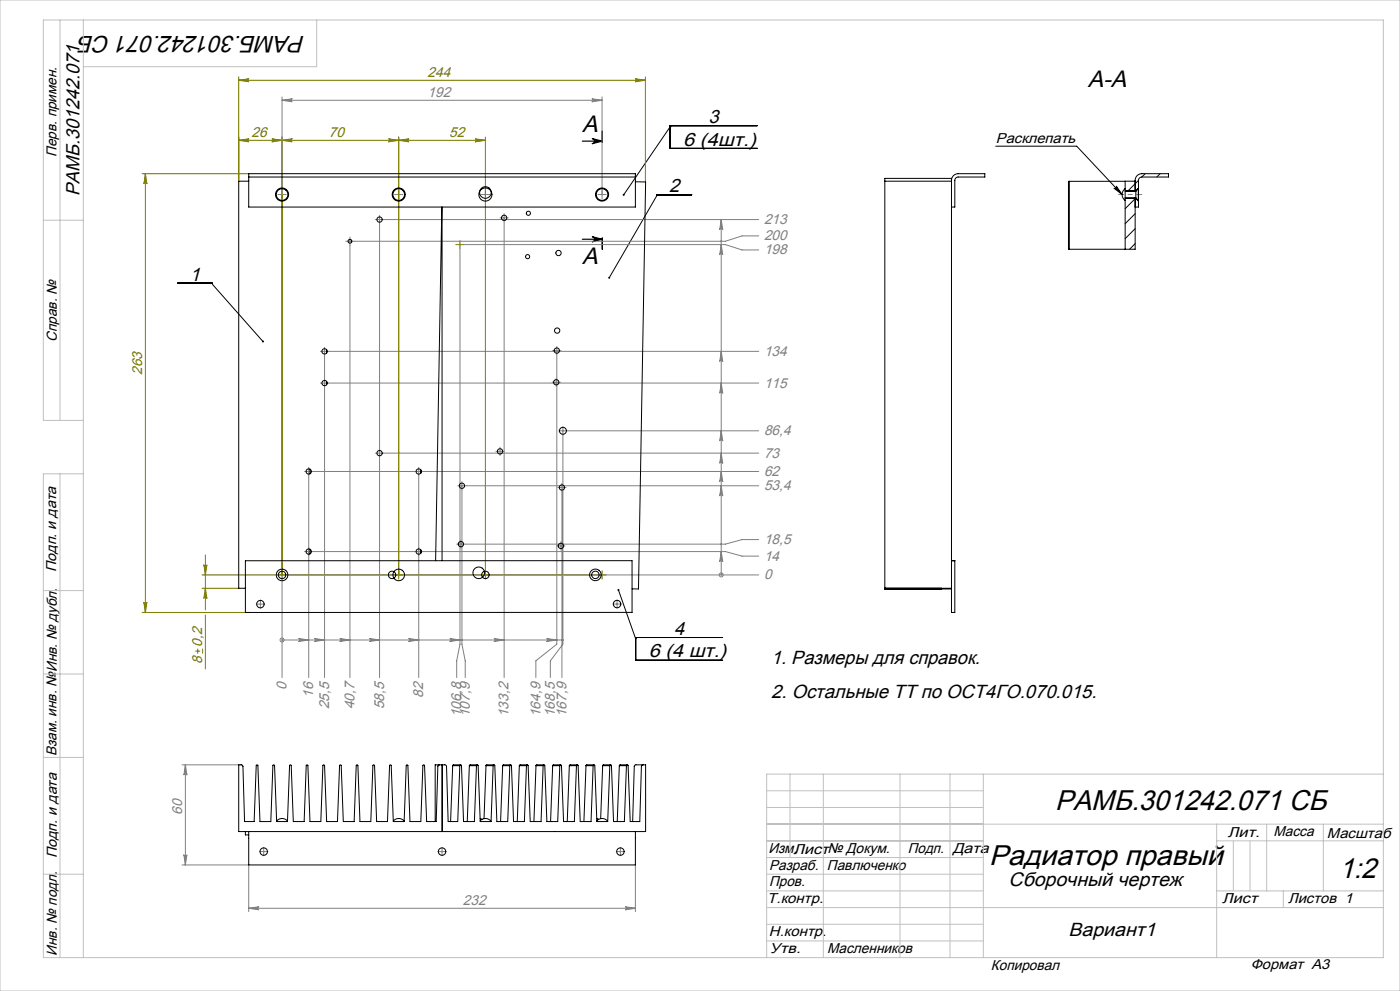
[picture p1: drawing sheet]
<svg xmlns="http://www.w3.org/2000/svg" width="420mm" height="297mm" viewBox="0 0 420 297" stroke-linecap="round" stroke-linejoin="round" font-family="sans-serif">
<g fill="none" stroke="#808000" stroke-width=".3">
<path d="M71.6 24.1l3-.5a.45 .45 0 0 0-.4 .5 .45 .45 0 0 0 .4 .4zM71.6 23.1v31.2M71.6 24.1h122M190.6 23.6l3 .5-3 .4a.45 .45 0 0 0 .4-.4 .45 .45 0 0 0-.4-.5zM193.6 23.1v31.2M42.6 52.1h32M43.6 52.1l.5 3a.45 .45 0 0 0-.5-.5 .45 .45 0 0 0-.4 .5zM43.6 52.1v131.5M71.6 42.1l3-.5a.45 .45 0 0 0-.4 .5 .45 .45 0 0 0 .4 .4zM71.6 42.1h74M81.6 41.6l3 .5-3 .4a.45 .45 0 0 0 .4-.4 .45 .45 0 0 0-.4-.5zM84.6 42.1l3-.5a.45 .45 0 0 0-.4 .5 .45 .45 0 0 0 .4 .4z"/>
<path d="M84.6 41.1v132.5M116.6 41.6l3 .5-3 .4a.45 .45 0 0 0 .4-.4 .45 .45 0 0 0-.4-.5zM119.6 42.1l3-.5a.45 .45 0 0 0-.4 .5 .45 .45 0 0 0 .4 .4zM119.6 41.1v132.5M142.6 41.6l3 .5-3 .4a.45 .45 0 0 0 .4-.4 .45 .45 0 0 0-.4-.5zM145.6 41.1v132.5M136.7 73.3h2.5M138 72.1v2.5M60.6 172.3h121.3M60.6 176.3h11M61.2 169.3a.45 .45 0 0 0 .4 .4 .45 .45 0 0 0 .5-.4l-.5 3zM61.6 176.3l.5 3a.45 .45 0 0 0-.5-.4 .45 .45 0 0 0-.4 .4z"/>
<path d="M61.6 166.3v16.5M180.6 171.1v2.5M42.6 183.6h32M43.2 180.6a.45 .45 0 0 0 .4 .4 .45 .45 0 0 0 .5-.4l-.5 3zM58.6 195.1h1.5M59.3 194.4v1.5M60.8 194.4v1.5M61.6 184.3v16.2"/>
</g>
<g fill="none" stroke="#808080" stroke-width=".3">
<path d="M84.6 30.1l3-.5a.45 .45 0 0 0-.4 .5 .45 .45 0 0 0 .4 .4zM84.6 29.1v30.5M84.6 30.1h96M177.6 29.6l3 .5-3 .4a.45 .45 0 0 0 .4-.4 .45 .45 0 0 0-.4-.5zM180.6 29.1v30.5M83.4 58.3h2.5M118.4 58.3h2.5M119.6 57.1v2.5M144.4 58.3h2.5M145.6 57.1v2.5M179.4 58.3h2.5M105 71.1v132"/>
<path d="M112.6 65.8h115M113.9 64.6v138.5M138 74.6v118.5l-1 5v5M139.2 73.3h78.4l5 1.6h5M150 65.3h2.5M151.2 64v139.1M216.4 73.3l.4 3a.45 .45 0 0 0-.4-.4 .45 .45 0 0 0-.5 .4zM216.4 65.8l.4 3a.45 .45 0 0 0-.4-.4 .45 .45 0 0 0-.5 .4zM216.4 65.8v106.5M227.6 70.7h-5l-5 1.6h-113.9M96.1 105.3h131.5M96.1 114.8h131.5"/>
<path d="M97.4 104.1v99M165.6 114.6h2.5M165.8 105.1h2.5M166.9 113.3v2.5M167 103.8v89.3l-6.2 5v5M216.4 114.8l.4 3a.45 .45 0 0 0-.4-.4 .45 .45 0 0 0-.5 .4zM216.4 105.3l.4 3a.45 .45 0 0 0-.4-.4 .45 .45 0 0 0-.5 .4zM112.6 135.8h115M148.8 135.3h2.5M150 134v2.5M167.6 129.1h60M168.9 127.9v65.2l-3.8 5v5"/>
<path d="M216.4 135.8l.4 3a.45 .45 0 0 0-.4-.4 .45 .45 0 0 0-.5 .4zM216.4 129.1l.4 3a.45 .45 0 0 0-.4-.4 .45 .45 0 0 0-.5 .4zM91.4 141.3h136.2M92.6 140.1v63M125.6 140.1v63M137.3 145.6h90.3M138.6 144.3v48.8l1 5v5M167.3 146.1h2.5M168.6 144.9v58.2M216.4 145.6l.4 3a.45 .45 0 0 0-.4-.4 .45 .45 0 0 0-.5 .4zM216.4 141.3l.4 3a.45 .45 0 0 0-.4-.4 .45 .45 0 0 0-.5 .4zM78.1 179.8v2.5"/>
<path d="M84.6 173.6v29.5M85.9 172.3h141.7M91.4 165.3h126.2l5 1.4h5M138.3 161.8v2.5M167 163.6h2.5M168.3 162.4v2.5M185.1 179.8v2.5M216.4 165.3l.4 3a.45 .45 0 0 0-.4-.4 .45 .45 0 0 0-.5 .4zM216.4 172.3h.1M227.6 161.7h-5l-5 1.4h-80.6M76.9 181.1h2.5M84.6 191.8h.1"/>
<path d="M84.6 191.8h84.3M89.6 191.4l3 .4-3 .5a.45 .45 0 0 0 .4-.5 .45 .45 0 0 0-.4-.4zM94.4 191.4l3 .4-3 .5a.45 .45 0 0 0 .4-.5 .45 .45 0 0 0-.4-.4zM102 191.4l3 .4-3 .5a.45 .45 0 0 0 .4-.5 .45 .45 0 0 0-.4-.4zM110.9 191.4l3 .4-3 .5a.45 .45 0 0 0 .4-.5 .45 .45 0 0 0-.4-.4zM122.6 191.4l3 .4-3 .5a.45 .45 0 0 0 .4-.5 .45 .45 0 0 0-.4-.4zM135 191.4l3 .4-3 .5a.45 .45 0 0 0 .4-.5 .45 .45 0 0 0-.4-.4zM148.2 191.4l3 .4-3 .5a.45 .45 0 0 0 .5-.5 .45 .45 0 0 0-.5-.4zM164 191.4l3 .4-3 .5a.45 .45 0 0 0 .5-.5 .45 .45 0 0 0-.5-.4zM183.9 181h2.5M54.6 229.2h17.8M55.6 229.2l.5 3a.45 .45 0 0 0-.5-.4 .45 .45 0 0 0-.4 .4z"/>
<path d="M55.6 229.2v30M54.6 259.2h20v14M55.2 256.2a.45 .45 0 0 0 .4 .4 .45 .45 0 0 0 .5-.4l-.5 3zM77.9 255.2h2.5M79.1 254v2.5M131.4 255.2h2.5M132.6 254v2.5M184.9 255.2h2.5M186.1 254v2.5M190.6 259.2v14M74.6 272.2l3-.4a.45 .45 0 0 0-.4 .4 .45 .45 0 0 0 .4 .5zM74.6 272.2h116"/>
<path d="M187.6 271.8l3 .4-3 .5a.45 .45 0 0 0 .4-.5 .45 .45 0 0 0-.4-.4z"/>
<circle cx="216.4" cy="172.3" r=".6"/>
<circle cx="84.6" cy="191.8" r=".6"/>
</g>
<path d="M201.1 38h.1M201.1 38l-14 20.4M227.2 37.7h-26.1v6.7h26.1M197 58.4h10.5M197 58.7l-14.2 24.5M298.7 43.8h24.3l13.6 14.5M334.2 56.4a.45 .45 0 0 0 .7 0 .45 .45 0 0 0 0-.6l1.7 2.5zM53.3 84.9h10.4M63.7 85.2l15.2 17.1M185.5 176.8l5.2 14.6M190.7 191.4h.1M216.8 191.1h-26.1v6.7h26.1" fill="none" stroke="#000" stroke-width=".3"/>
<path d="M180.7 39.3v3.4M174.7 42.3h6M177.7 41.5l3 .8-3 .7a.75 .75 0 0 0 .7-.7 .75 .75 0 0 0-.7-.8zM174.7 71.7h6M177.7 71l3 .7-3 .8a.75 .75 0 0 0 .7-.8 .75 .75 0 0 0-.7-.7zM180.7 71.3v3.4" fill="none" stroke="#000" stroke-width=".35"/>
<path d="M342.5 58.3h-7" fill="none" stroke="#808080" stroke-width=".3" stroke-dasharray="15.2 1.3 1.3 1.3" stroke-dashoffset="13.6"/>
<g fill="none" stroke="#c0c0c0" stroke-width=".3">
<path d="M0 0h420v297h-420zM18 6v120M25 6v281M95 6v14h-70M13 66h12M25 126h-12v-120h402v281h-402v-145h12M18 142v145M13 177h12M13 202h12M13 227h12M230 237h65M237 232v25"/>
<path d="M247 232v55M270 232v55M285 232v55M295 232v55M415 232h-185v55M230 247h185M230 242h65M230 252h65M230 257h65M365 252h50M365 247v40M370 252v15"/>
<path d="M375 252v15M380 247v20M397 247v20M13 262h12M230 267h65M230 262h65M230 272h185M230 277h65M365 267h50M385 267v5M230 282h65"/>
</g>
<g fill="#000">
<path d="M334.2 56.4a.45 .45 0 0 0 .7 0 .45 .45 0 0 0 0-.6l1.7 2.5z"/>
<path d="M177.7 41.5l3 .8-3 .7a.75 .75 0 0 0 .7-.7 .75 .75 0 0 0-.7-.8zM177.7 71l3 .7-3 .8a.75 .75 0 0 0 .7-.8 .75 .75 0 0 0-.7-.7z"/>
<path d="M182.6 83v.5l.2-.3-.2 .3a.3 .3 0 0 0 .4-.1 .3 .3 0 0 0 0-.4 .3 .3 0 0 0-.4 0zM78.7 102.1v.4l.4 .1-.2-.3 .2 .3v-.4zM186.9 58.2v.4l.2-.2-.2 .2a.3 .3 0 0 0 .4 0 .3 .3 0 0 0 0-.4 .3 .3 0 0 0-.4 0zM185.3 176.6a.3 .3 0 0 0 .1 .5 .3 .3 0 0 0 .4-.3 .3 .3 0 0 0-.4-.3l.1 .3z"/>
</g>
<g fill="#808080">
<path d="M216.4 165.3l.4 3a.45 .45 0 0 0-.4-.4 .45 .45 0 0 0-.5 .4zM216.2 162.9a.3 .3 0 0 0 0 .4 .3 .3 0 0 0 .5-.1 .3 .3 0 0 0-.3-.4v.3v-.3zM216.4 145.6l.4 3a.45 .45 0 0 0-.4-.4 .45 .45 0 0 0-.5 .4zM216.4 141.3l.4 3a.45 .45 0 0 0-.4-.4 .45 .45 0 0 0-.5 .4zM216.4 135.8l.4 3a.45 .45 0 0 0-.4-.4 .45 .45 0 0 0-.5 .4zM216.4 129.1l.4 3a.45 .45 0 0 0-.4-.4 .45 .45 0 0 0-.5 .4zM216.4 114.8l.4 3a.45 .45 0 0 0-.4-.4 .45 .45 0 0 0-.5 .4zM216.4 105.3l.4 3a.45 .45 0 0 0-.4-.4 .45 .45 0 0 0-.5 .4zM216.4 73.3l.4 3a.45 .45 0 0 0-.4-.4 .45 .45 0 0 0-.5 .4zM216.2 72.1a.3 .3 0 0 0 0 .5 .3 .3 0 0 0 .5-.2 .3 .3 0 0 0-.3-.4v.3v-.3zM216.4 65.8l.4 3a.45 .45 0 0 0-.4-.4 .45 .45 0 0 0-.5 .4z"/>
<path d="M89.6 191.4l3 .4-3 .5a.45 .45 0 0 0 .4-.5 .45 .45 0 0 0-.4-.4zM94.4 191.4l3 .4-3 .5a.45 .45 0 0 0 .4-.5 .45 .45 0 0 0-.4-.4zM102 191.4l3 .4-3 .5a.45 .45 0 0 0 .4-.5 .45 .45 0 0 0-.4-.4zM110.9 191.4l3 .4-3 .5a.45 .45 0 0 0 .4-.5 .45 .45 0 0 0-.4-.4zM122.6 191.4l3 .4-3 .5a.45 .45 0 0 0 .4-.5 .45 .45 0 0 0-.4-.4zM135 191.4l3 .4-3 .5a.45 .45 0 0 0 .4-.5 .45 .45 0 0 0-.4-.4zM138.4 191.6v.4h.4l.1-.2h-.3h.3l-.1-.2zM148.2 191.4l3 .4-3 .5a.45 .45 0 0 0 .5-.5 .45 .45 0 0 0-.5-.4zM164 191.4l3 .4-3 .5a.45 .45 0 0 0 .5-.5 .45 .45 0 0 0-.5-.4zM168.7 191.6v.4h.4l.1-.2h-.3h.3l-.1-.2zM168.4 191.6v.4h.4l.1-.2h-.3h.3l-.1-.2z"/>
</g>
<g fill="#808000">
<path d="M71.6 24.1l3-.5a.45 .45 0 0 0-.4 .5 .45 .45 0 0 0 .4 .4zM190.6 23.6l3 .5-3 .4a.45 .45 0 0 0 .4-.4 .45 .45 0 0 0-.4-.5zM84.6 42.1l3-.5a.45 .45 0 0 0-.4 .5 .45 .45 0 0 0 .4 .4zM116.6 41.6l3 .5-3 .4a.45 .45 0 0 0 .4-.4 .45 .45 0 0 0-.4-.5zM71.6 42.1l3-.5a.45 .45 0 0 0-.4 .5 .45 .45 0 0 0 .4 .4zM81.6 41.6l3 .5-3 .4a.45 .45 0 0 0 .4-.4 .45 .45 0 0 0-.4-.5z"/>
<path d="M119.6 42.1l3-.5a.45 .45 0 0 0-.4 .5 .45 .45 0 0 0 .4 .4zM142.6 41.6l3 .5-3 .4a.45 .45 0 0 0 .4-.4 .45 .45 0 0 0-.4-.5z"/>
<path d="M61.6 176.3l.5 3a.45 .45 0 0 0-.5-.4 .45 .45 0 0 0-.4 .4zM61.2 169.3a.45 .45 0 0 0 .4 .4 .45 .45 0 0 0 .5-.4l-.5 3z"/>
<path d="M43.6 52.1l.5 3a.45 .45 0 0 0-.5-.5 .45 .45 0 0 0-.4 .5zM43.2 180.6a.45 .45 0 0 0 .4 .4 .45 .45 0 0 0 .5-.4l-.5 3z"/>
</g>
<g fill="#808080">
<path d="M74.6 272.2l3-.4a.45 .45 0 0 0-.4 .4 .45 .45 0 0 0 .4 .5zM187.6 271.8l3 .4-3 .5a.45 .45 0 0 0 .4-.5 .45 .45 0 0 0-.4-.4z"/>
<path d="M55.2 256.2a.45 .45 0 0 0 .4 .4 .45 .45 0 0 0 .5-.4l-.5 3zM55.6 229.2l.5 3a.45 .45 0 0 0-.5-.4 .45 .45 0 0 0-.4 .4z"/>
<path d="M84.6 30.1l3-.5a.45 .45 0 0 0-.4 .5 .45 .45 0 0 0 .4 .4zM177.6 29.6l3 .5-3 .4a.45 .45 0 0 0 .4-.4 .45 .45 0 0 0-.4-.5z"/>
</g>
<g fill="none" stroke="#000" stroke-width=".3">
<path d="M74.6 53.1v9h116v-9M74.6 54.3h-3v122h2M74.6 53.1v-1h116v1M74.6 53.1h116M190.6 54.5h3.1l-2.2 122h-1.9M265.4 54.3h20M285.4 54.1a2 2 0 0 1 2-2h8v1h-8a1 1 0 0 0-1 1v8h-1M320.8 54.3h-.3v20.4h.3M320.8 54.3v20.4M336.6 58.3a2.13 2.13 0 0 0 .9 1.8M336.6 58.3h.1M337.5 56.6a2.13 2.13 0 0 0-.9 1.7"/>
<path d="M337.5 56.6v3.5M337.5 54.3h3M337.5 57.3h3.2M337.5 59.3h3.2M337.5 59.4h3.2M337.5 57.2h3.2M337.5 54.3v2.3M337.5 54.3h-16.7M340.5 59.3v15.4h-19.7M340.7 59.4l-3.2 3.2M340.7 59.3v.1M340.7 57.2v.1"/>
<path d="M340.7 59.4l.8 .9M340.7 57.3v2M340.7 59.3l.8 .8M341.5 56.6v3.5M341.5 56.6l-.8 .7M341.5 56.6h.1M341.5 56.3v.3M341.5 54.1l-3.1 3.1M341.5 54.1v2.2M341.5 56.3l-.8 .9M342.5 53.1h8v-1h-8a2 2 0 0 0-2 2v3.2M342.5 53.1a1 1 0 0 0-1 1"/>
<path d="M343.6 52.1l-1 1M348 52.1l-1 1M132.5 62.1l-1.8 105.9M132.6 62.1v105.9M337.5 60.1v14.6M340.5 73l-1.6 1.7M340.5 68.5l-3 3M340.5 64l-3 3M341.5 60.1h.1M341.5 60.1v.2M341.5 60.3v1.8h-1M98 104.8v1"/>
<path d="M98 114.3v1M93 140.6v1.4M126.2 140.8v1M73.6 168.1l116-.1v15.5l-116 .1zM93 164.6v1.4M126.2 164.8v1M265.4 176.4h.3zM265.4 176.3h.3zM265.4 176.3h20M265.7 176.3v.1M282.4 176.3v.2h-17M282.4 176.4h-16.7"/>
<path d="M285.4 168.1h1M285.4 168h1v15.6h-1v-130.1h-20v123h20M131.9 229.2l-.5 .5-.5 16.5h-2.9l-.6-16.7a.25 .25 0 0 0-.3-.3 .25 .25 0 0 0-.2 .3l-.7 16.7h-3.2l-.6-16.7a.25 .25 0 0 0-.3-.3 .25 .25 0 0 0-.2 .3l-.7 16.7h-3.2l-.6-16.7a.25 .25 0 0 0-.3-.3 .25 .25 0 0 0-.2 .3l-.7 16.7h-3.2l-.6-16.7a.25 .25 0 0 0-.3-.3 .25 .25 0 0 0-.2 .3l-.7 16.7h-3.2l-.6-16.7a.25 .25 0 0 0-.3-.3 .25 .25 0 0 0-.2 .3l-.7 16.7h-3.2l-.6-16.7a.25 .25 0 0 0-.3-.3 .25 .25 0 0 0-.2 .3l-.7 16.7h-3.2l-.6-16.7a.25 .25 0 0 0-.3-.3 .25 .25 0 0 0-.2 .3l-.7 16.7h-3.2l-.6-16.7a.25 .25 0 0 0-.3-.3 .25 .25 0 0 0-.2 .3l-.7 16.7h-3.2l-.6-16.7a.25 .25 0 0 0-.3-.3 .25 .25 0 0 0-.2 .3l-.7 16.7h-3.2l-.6-16.7a.25 .25 0 0 0-.3-.3 .25 .25 0 0 0-.2 .3l-.7 16.7h-3.2l-.6-16.7a.25 .25 0 0 0-.3-.3 .25 .25 0 0 0-.2 .3l-.7 16.7h-2.8l-.5-16.5-.3-.4-1-.1v20h122.1v-20h-3l-.4 .4-.5 16.6M132.6 229.2v20M132.7 229.2v20M135.8 229.5h2.1M135.8 229.5l-.6 16.7M137.9 229.5l-.6 16.7h-2.9l-.5-16.6-.3-.4h-3v17M137.9 229.5a.25 .25 0 0 1 .3-.3 .25 .25 0 0 1 .2 .3l.7 16.7h3.2l.6-16.7M138.2 229.2h-2.1l-.3 .3M140.8 229.5h2.1M140.8 229.5l-.6 16.7"/>
<path d="M142.9 229.5a.25 .25 0 0 1 .3-.3 .25 .25 0 0 1 .2 .3l.7 16.7h3.2l.6-16.7M143.2 229.2h-2.1l-.3 .3M145.8 229.5h2.1M145.8 229.5l-.6 15.8M147.9 229.5a.25 .25 0 0 1 .3-.3 .25 .25 0 0 1 .2 .3l.7 16.7h3.2l.6-16.7M148.2 229.2h-2.1l-.3 .3M150.8 229.5h2.1M150.8 229.5l-.6 16.7M152.9 229.5a.25 .25 0 0 1 .3-.3 .25 .25 0 0 1 .2 .3l.7 16.7h3.2l.6-16.7M153.2 229.2h-2.1l-.3 .3M155.8 229.5h2.1M155.8 229.5l-.6 16.7"/>
<path d="M157.9 229.5a.25 .25 0 0 1 .3-.3 .25 .25 0 0 1 .2 .3l.7 16.7h3.2l.6-16.7M158.2 229.2h-2.2l-.2 .3M160.8 229.5h2.1M160.8 229.5l-.6 16.7M162.9 229.5a.25 .25 0 0 1 .3-.3 .25 .25 0 0 1 .2 .3l.7 16.7h3.2l.6-16.7M163.2 229.2h-2.2l-.2 .3M165.8 229.5h2.1M165.8 229.5l-.6 16.7M167.9 229.5a.25 .25 0 0 1 .3-.3 .25 .25 0 0 1 .2 .3l.7 16.7h3.2l.6-16.7M168.2 229.2h-2.2l-.2 .3M170.8 229.5h2.1M170.8 229.5l-.6 16.7"/>
<path d="M172.9 229.5a.25 .25 0 0 1 .3-.3 .25 .25 0 0 1 .2 .3l.7 16.7h3.2l.6-16.7M173.2 229.2h-2.2l-.2 .3M175.8 229.5h2.1M175.8 229.5l-.6 16.7M177.9 229.5a.25 .25 0 0 1 .3-.3 .25 .25 0 0 1 .2 .3l.7 16.7h3.2l.6-16.7M178.2 229.2h-2.2l-.2 .3M180.8 229.5h2.1M180.8 229.5l-.6 15.8M182.9 229.5a.25 .25 0 0 1 .3-.3 .25 .25 0 0 1 .2 .3l.7 16.7h3.2l.6-16.7M183.2 229.2h-2.2l-.2 .3M185.8 229.5h2.1M185.8 229.5l-.6 16.7"/>
<path d="M188.2 229.2h-2.2l-.2 .3M192.9 229.2l-.5 .5-.5 16.5h-2.8l-.7-16.7a.25 .25 0 0 0-.2-.3 .25 .25 0 0 0-.3 .3M73.6 249.2v1h1M74.6 249.2v10h116v-10M84.6 245.3l-1 .2-.6 .6M84.6 245.3h.1M84.6 245.3l1 .2 .6 .6M119.6 245.3l-1 .2-.6 .6M119.6 245.3h.1M119.6 245.3l1 .2 .6 .6M144 245.3l.6 .3M145.6 245.3l-.7 .1-.8 .6"/>
<path d="M145.6 245.3h.1M145.6 245.3l1 .2 .7 .6M179 245.3l.6 .3M180.6 245.3l-.7 .1-.8 .6M180.6 245.3h.1M180.6 245.3l1 .2 .6 .6"/>
<circle cx="84.6" cy="58.3" r="1.75"/>
<circle cx="84.6" cy="58.3" r="1.98"/>
<circle cx="119.6" cy="58.3" r="1.97"/>
<circle cx="119.6" cy="58.3" r="1.75"/>
<circle cx="145.6" cy="58.3" r="1.97"/>
<circle cx="145.6" cy="57.7" r="1.75"/>
<circle cx="180.6" cy="58.3" r="1.98"/>
<circle cx="180.6" cy="58.3" r="1.75"/>
<circle cx="105" cy="72.3" r=".58"/>
<circle cx="113.9" cy="65.8" r=".8"/>
<circle cx="151.2" cy="65.3" r=".8"/>
<circle cx="158.3" cy="76.9" r=".63"/>
<circle cx="158.5" cy="63.9" r=".63"/>
<circle cx="167.6" cy="75.8" r=".8"/>
<circle cx="167.1" cy="99.1" r=".8"/>
<circle cx="97.4" cy="105.3" r=".8"/>
<circle cx="97.4" cy="114.8" r=".8"/>
<circle cx="166.9" cy="114.6" r=".8"/>
<circle cx="167" cy="105.1" r=".8"/>
<circle cx="113.9" cy="135.8" r=".8"/>
<circle cx="150" cy="135.3" r=".8"/>
<circle cx="168.9" cy="129.1" r="1.05"/>
<circle cx="92.6" cy="141.3" r=".8"/>
<circle cx="125.6" cy="141.3" r=".8"/>
<circle cx="138.6" cy="145.6" r=".8"/>
<circle cx="168.6" cy="146.1" r=".8"/>
<circle cx="84.6" cy="172.3" r="1.13"/>
<circle cx="84.6" cy="172.3" r="1.75"/>
<circle cx="92.6" cy="165.3" r=".8"/>
<circle cx="117.6" cy="172.3" r="1.13"/>
<circle cx="119.6" cy="172.3" r="1.75"/>
<circle cx="125.6" cy="165.3" r=".8"/>
<circle cx="138.3" cy="163.1" r=".8"/>
<circle cx="143.6" cy="171.7" r="1.75"/>
<circle cx="145.6" cy="172.3" r="1.13"/>
<circle cx="168.3" cy="163.6" r=".8"/>
<circle cx="178.6" cy="172.3" r="1.13"/>
<circle cx="178.6" cy="172.3" r="1.75"/>
<circle cx="78.1" cy="181.1" r="1.13"/>
<circle cx="185.1" cy="181" r="1.13"/>
<circle cx="79.1" cy="255.2" r="1.13"/>
<circle cx="132.6" cy="255.2" r="1.12"/>
<circle cx="186.1" cy="255.2" r="1.13"/>
</g>
<g font-size="8.5">
<text x="316.6" y="242.9">РАМБ.301242.071 СБ</text>
<text x="296.7" y="259.3">Радиатор правый</text>
<text x="401.7" y="263">1:2</text>
</g>
<g font-size="7.1">
<text x="91.5" y="10.7" transform="rotate(-180 91.5 10.7)">РАМБ.301242.071 СБ</text>
<text x="326.4" y="26.1">А-А</text>
<text x="174.7" y="39.6">А</text>
<text x="174.7" y="79.2">А</text>
</g>
<text font-size="5.8" x="302.6" y="265.5">Сборочный чертеж</text>
<g font-size="5.7">
<text x="212.6" y="36.8">3</text>
<text x="205" y="43.6">6 (4шт.)</text>
<text x="23.8" y="58.6" transform="rotate(-90 23.8 58.6)">РАМБ.301242.071</text>
<text x="200.7" y="57.5">2</text>
<text x="57" y="84.1">1</text>
<text x="202.2" y="190.2">4</text>
<text x="194.7" y="197">6 (4 шт.)</text>
<text x="231.4" y="198.9">1. Размеры для справок.</text>
<text x="231.4" y="209.2">2. Остальные ТТ по ОСТ4ГО.070.015.</text>
<text x="320.6" y="280.4">Вариант1</text>
</g>
<g font-size="4.3" fill="#808000">
<text x="128.3" y="23.1">244</text>
<text x="75.4" y="41.1">26</text>
<text x="98.7" y="41.1">70</text>
<text x="134.7" y="41.1">52</text>
<text x="42.7" y="112.4" transform="rotate(-90 42.7 112.4)">263</text>
<text x="60.7" y="193.9" transform="rotate(-90 60.7 193.9)">0,2</text>
<text x="60.7" y="198.9" transform="rotate(-90 60.7 198.9)">8</text>
</g>
<g font-size="4.3" fill="#808080">
<text x="128.3" y="29.1">192</text>
<text x="229.2" y="67.2">213</text>
<text x="229.2" y="72.1">200</text>
<text x="229.2" y="76.3">198</text>
<text x="229.2" y="106.7">134</text>
<text x="229.2" y="116.2">115</text>
<text x="229.2" y="130.5">86,4</text>
<text x="229.2" y="137.2">73</text>
<text x="229.2" y="142.7">62</text>
<text x="229.2" y="146.9">53,4</text>
<text x="229.2" y="163.1">18,5</text>
<text x="229.2" y="168">14</text>
<text x="229.2" y="173.7">0</text>
<text x="86" y="206.9" transform="rotate(-90 86 206.9)">0</text>
<text x="94" y="209.2" transform="rotate(-90 94 209.2)">16</text>
<text x="127" y="209.2" transform="rotate(-90 127 209.2)">82</text>
<text x="98.7" y="212.6" transform="rotate(-90 98.7 212.6)">25,5</text>
<text x="106.3" y="212.6" transform="rotate(-90 106.3 212.6)">40,7</text>
<text x="115.2" y="212.6" transform="rotate(-90 115.2 212.6)">58,5</text>
<text x="138.4" y="214.9" transform="rotate(-90 138.4 214.9)">106,8</text>
<text x="140.9" y="215" transform="rotate(-90 140.9 215)">107,9</text>
<text x="152.6" y="215" transform="rotate(-90 152.6 215)">133,2</text>
<text x="162.1" y="215" transform="rotate(-90 162.1 215)">164,9</text>
<text x="166.5" y="215" transform="rotate(-90 166.5 215)">168,5</text>
<text x="169.9" y="214.9" transform="rotate(-90 169.9 214.9)">167,9</text>
<text x="54.7" y="244.1" transform="rotate(-90 54.7 244.1)">60</text>
<text x="138.8" y="271.3">232</text>
</g>
<g font-size="4.3">
<text x="17" y="47.1" transform="rotate(-90 17 47.1)">Перв. примен.</text>
<text x="298.8" y="42.8">Расклепать</text>
<text x="17" y="102.5" transform="rotate(-90 17 102.5)">Справ. №</text>
<text x="16.9" y="171.5" transform="rotate(-90 16.9 171.5)">Подп. и дата</text>
<text x="17.1" y="201.4" transform="rotate(-90 17.1 201.4)">Инв. № дубл.</text>
<text x="16.9" y="226.7" transform="rotate(-90 16.9 226.7)">Взам. инв. №</text>
<text x="368.3" y="250.8">Лит.</text>
<text x="382.1" y="250.6">Масса</text>
<text x="398.1" y="251.1">Масштаб</text>
<text x="17" y="257.2" transform="rotate(-90 17 257.2)">Подп. и дата</text>
<text x="230.5" y="255.6">Изм.Лист№ Докум.</text>
<text x="272.4" y="255.7">Подп.</text>
<text x="285.8" y="255.6">Дата</text>
<text x="230.7" y="260.8">Разраб.</text>
<text x="248.1" y="260.9">Павлюченко</text>
<text x="230.7" y="265.7">Пров.</text>
<text x="230.2" y="270.8">Т.контр.</text>
<text x="366.7" y="270.5">Лист</text>
<text x="386.4" y="270.5">Листов 1</text>
<text x="230.7" y="280.5">Н.контр.</text>
<text x="17" y="286.4" transform="rotate(-90 17 286.4)">Инв. № подл.</text>
<text x="230.9" y="285.7">Утв.</text>
<text x="248.2" y="285.7">Масленников</text>
<text x="297.3" y="290.6">Копировал</text>
<text x="375.3" y="290.5">Формат А3</text>
</g>
</svg>
